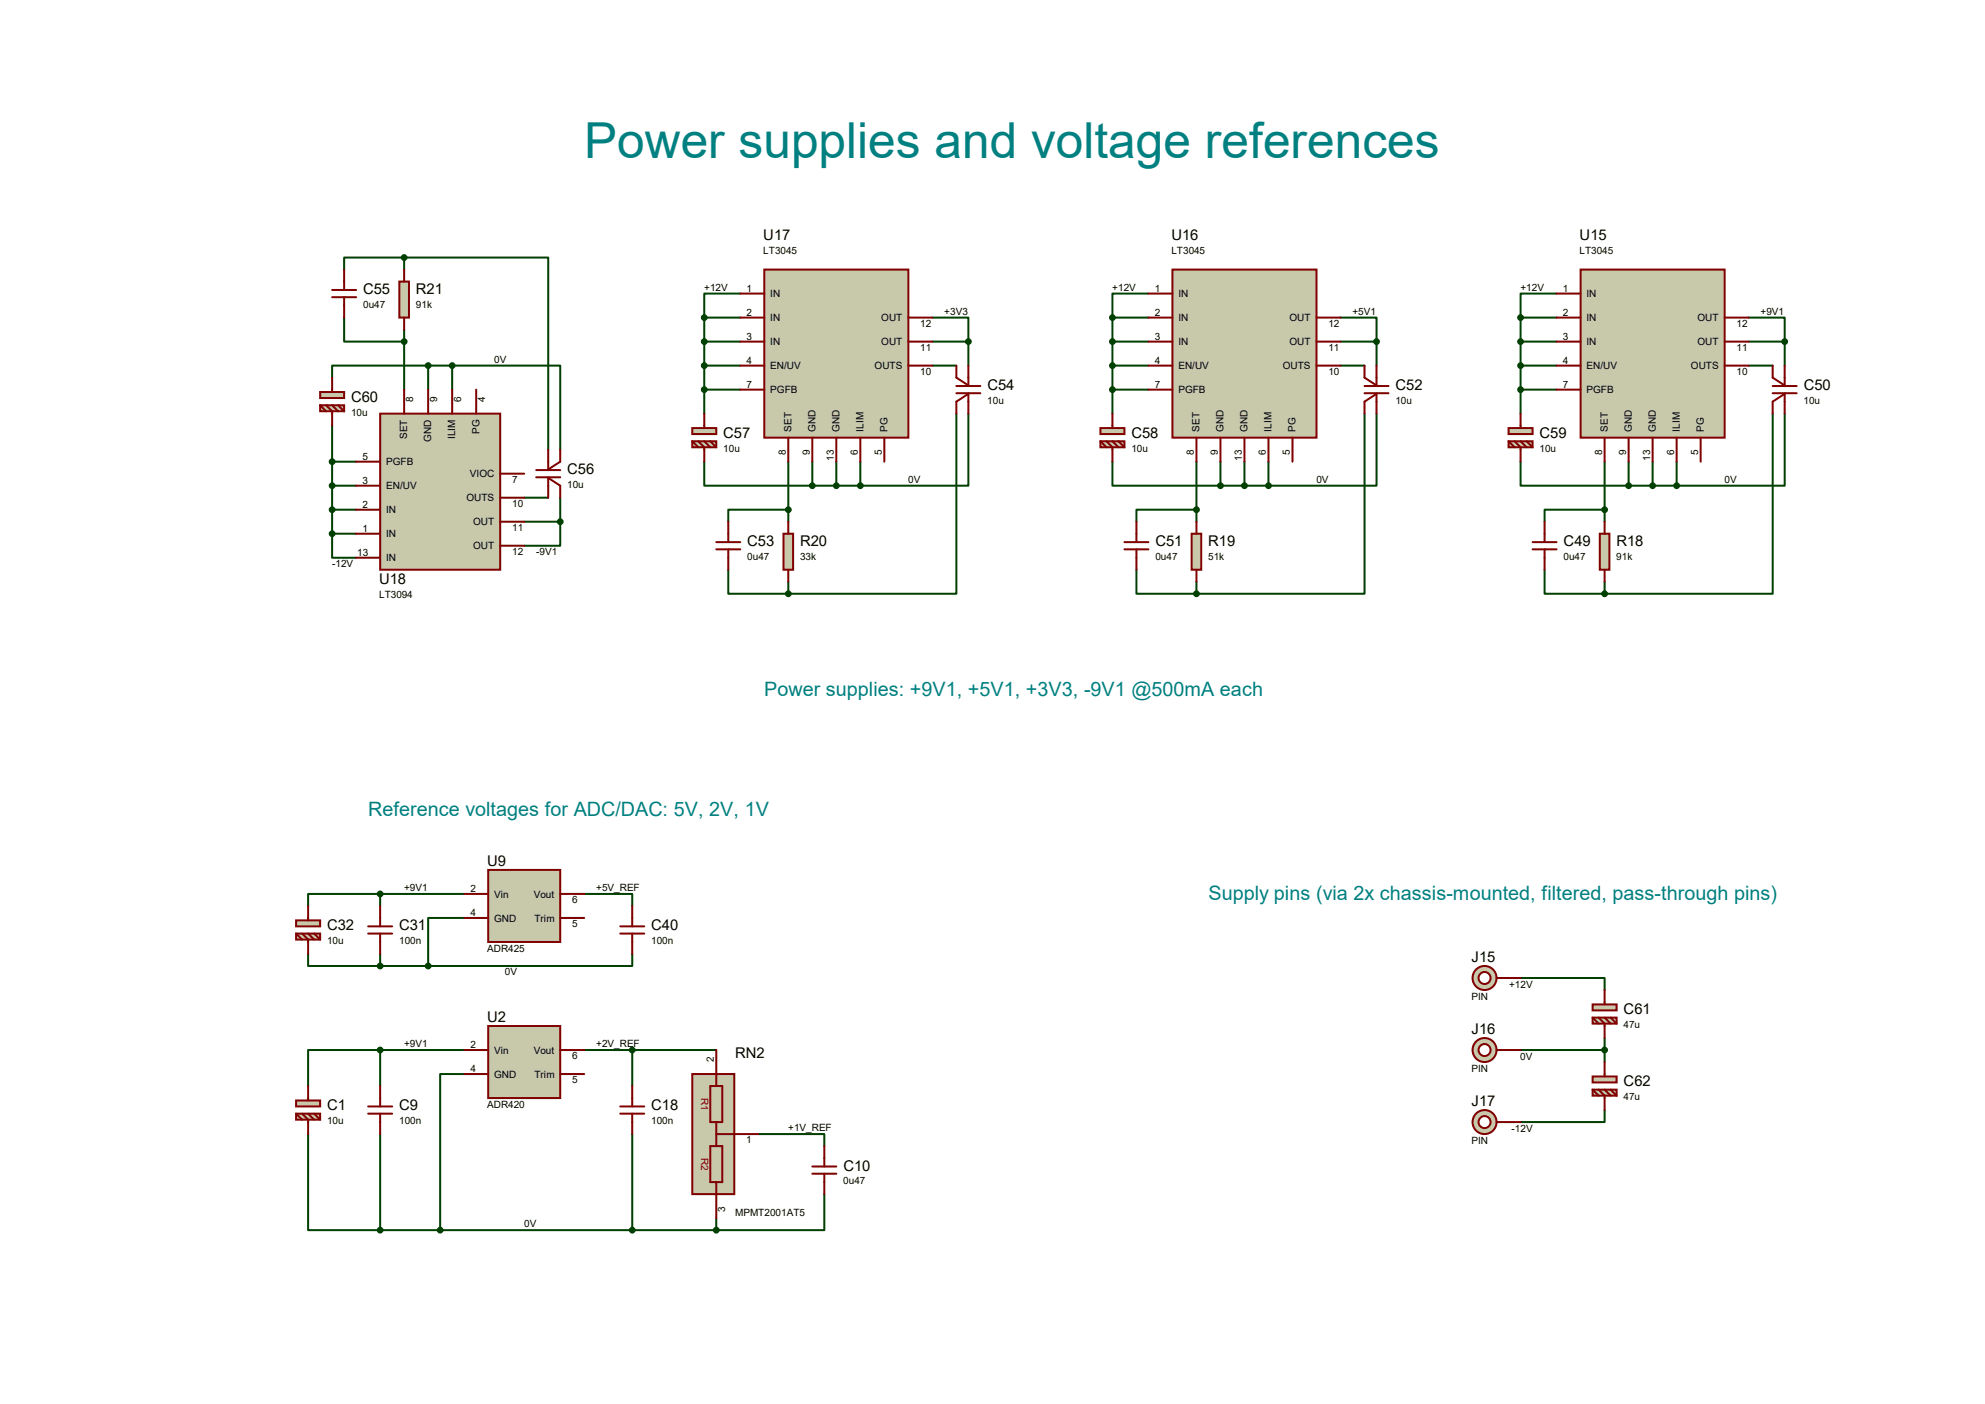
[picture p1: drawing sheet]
<svg xmlns="http://www.w3.org/2000/svg" width="420mm" height="297mm" viewBox="0 0 420 297" stroke-linecap="round" stroke-linejoin="round" font-family="sans-serif">
<g fill="none" stroke="#004000" stroke-width=".42">
<path d="M85.5 54.5h-12.7v2.5M85.5 54.5h30.5v40.6M85.5 54.5v2.5M72.8 67.2v5.1h12.7M85.5 69.7v12.7M90.6 77.3h-20.3v2.6M90.6 77.3h5.1M90.6 77.3v5.1M95.7 77.3h22.8v17.8M95.7 77.3v5.1M149 77.3h7.6M149 72.3h7.6"/>
<path d="M149 67.2v20.3M149 67.2h7.6M156.6 62.1h-7.6v5.1M197.3 67.2h7.6v5.1M197.3 77.3h5.1M197.3 72.3h7.6M204.9 72.3v5M235.4 77.3h7.6M235.4 72.3h7.6M235.4 67.2h7.6M235.4 67.2v20.3M243 62.1h-7.6v5.1"/>
<path d="M283.6 67.2h7.7v5.1M283.6 77.3h5.1M283.6 72.3h7.7M291.3 72.3v5M321.7 77.3h7.7M321.7 72.3h7.7M321.7 67.2h7.7M321.7 67.2v20.3M329.4 62.1h-7.7v5.1M370 67.2h7.6v5.1M370 77.3h5.1M370 72.3h7.6"/>
<path d="M377.6 72.3v5M70.3 90v22.9M70.3 97.7h5.1M149 97.7v5h22.9M149 82.4h7.6M166.8 97.7v12.7M171.9 97.7v5M177 97.7v5M182 97.7v5M202.4 87.5v38.1h-35.6M204.9 87.5v15.2h-22.9M235.4 97.7v5h22.8"/>
<path d="M235.4 82.4h7.6M253.2 97.7v12.7M258.2 97.7v5M263.3 97.7v5M268.4 97.7v5M288.7 87.5v38.1h-35.5M291.3 87.5v15.2h-22.9M321.7 97.7v5h22.9M321.7 82.4h7.7M339.5 97.7v12.7M344.6 97.7v5M349.7 97.7v5"/>
<path d="M354.8 97.7v5M375.1 87.5v38.1h-35.6M377.6 87.5v15.2h-22.8M70.3 112.9v5.1h5.1M70.3 102.7h5.1M70.3 112.9h5.1M70.3 107.8h5.1M110.9 105.3h5.1M110.9 110.4h7.6M118.5 110.4v5h-7.6M118.5 105.3v5.1M166.8 107.8h-12.7v2.6"/>
<path d="M171.9 102.7h10.1M253.2 107.8h-12.7v2.6M258.2 102.7h10.2M339.5 107.8h-12.7v2.6M344.6 102.7h10.2M154.1 120.5v5.1h12.7M166.8 123.1v2.5M240.5 120.5v5.1h12.7M253.2 123.1v2.5M326.8 120.5v5.1h12.7M339.5 123.1v2.5M80.4 189.1h-15.2v2.5"/>
<path d="M80.4 189.1v2.5M80.4 189.1h17.8M98.2 194.2h-7.6v10.1M123.6 189.1h10.2v2.5M65.2 201.8v2.5h15.2M80.4 201.8v2.5M80.4 204.3h10.2M133.8 201.8v2.5h-43.2M321.7 206.9h17.8v2.5M339.5 219.6v5.1M65.2 239.9v20.3h15.2M80.4 222.1h-15.2v7.6"/>
<path d="M80.4 222.1h17.8M80.4 222.1v7.6M80.4 239.9v20.3M98.2 227.2h-5.1v33M123.6 222.1h28M133.8 222.1v7.6M133.8 239.9v20.3M160.4 239.9h14v2.5M321.7 222.1h17.8M339.5 234.8v2.6h-17.8M151.6 257.7v2.5M174.4 252.6v7.6h-22.8"/>
<path d="M80.4 260.2h71.2"/>
</g>
<circle cx="314.1" cy="206.9" r="2.54" fill="#c8c8aa" stroke="#800000" stroke-width=".42"/>
<circle cx="314.1" cy="206.9" r="1.27" fill="#fff" stroke="#800000" stroke-width=".42"/>
<path d="M316.7 206.9h5" fill="none" stroke="#800000" stroke-width=".42"/>
<circle cx="314.1" cy="222.1" r="2.54" fill="#c8c8aa" stroke="#800000" stroke-width=".42"/>
<circle cx="314.1" cy="222.1" r="1.27" fill="#fff" stroke="#800000" stroke-width=".42"/>
<path d="M316.7 222.1h5" fill="none" stroke="#800000" stroke-width=".42"/>
<circle cx="314.1" cy="237.4" r="2.54" fill="#c8c8aa" stroke="#800000" stroke-width=".42"/>
<circle cx="314.1" cy="237.4" r="1.27" fill="#fff" stroke="#800000" stroke-width=".42"/>
<path d="M316.7 237.4h5" fill="none" stroke="#800000" stroke-width=".42"/>
<path d="M161.7 57h30.5v35.6h-30.5z" fill="#c8c8aa" stroke="#800000" stroke-width=".42"/>
<g fill="none" stroke="#800000" stroke-width=".42">
<path d="M156.6 72.3h5.1M156.6 77.3h5.1M156.6 67.2h5.1M156.6 62.1h5.1M192.2 72.3h5.1M192.2 77.3h5.1M192.2 67.2h5.1M156.6 82.4h5.1M166.8 92.6v5.1M171.9 92.6v5.1M177 92.6v5.1M182 92.6v5.1"/>
<path d="M187.1 92.6v5.1M151.6 116.2h5M151.6 114.7h5M154.1 110.4v4.3M154.1 116.2v4.3"/>
</g>
<path d="M165.8 112.9h2v7.6h-2z" fill="#c8c8aa" stroke="#800000" stroke-width=".42"/>
<path d="M202.4 77.3v2.6l2.5 1.6M204.9 77.3v4.4M202.4 83.2h5M202.4 81.7h5M204.9 83.2v4.3M204.9 83.3l-2.5 1.7v2.5M166.8 110.4v2.5M166.8 120.5v2.6" fill="none" stroke="#800000" stroke-width=".42"/>
<g fill="#004000" stroke="#004000" stroke-width=".42">
<circle cx="177" cy="102.7" r=".51"/>
<circle cx="166.8" cy="107.8" r=".51"/>
<circle cx="204.9" cy="72.3" r=".51"/>
<circle cx="166.8" cy="125.6" r=".51"/>
<circle cx="182" cy="102.7" r=".51"/>
</g>
<g fill="#c8c8aa" stroke="#800000" stroke-width=".42">
<path d="M146.5 90.6h5.1v1.2h-5.1z"/>
<path d="M146.5 93.3h5.1v1.3h-5.1z"/>
</g>
<path d="M146.5 93.3l1.2 1.3M147.7 93.3l1.3 1.3v3.1M149 87.5v3.1M149 93.3l1.3 1.3M150.3 93.3l1.3 1.3" fill="none" stroke="#800000" stroke-width=".42"/>
<g fill="#004000" stroke="#004000" stroke-width=".42">
<circle cx="149" cy="77.3" r=".51"/>
<circle cx="149" cy="72.3" r=".51"/>
<circle cx="149" cy="67.2" r=".51"/>
<circle cx="149" cy="82.4" r=".51"/>
<circle cx="171.9" cy="102.7" r=".51"/>
</g>
<path d="M248.1 57h30.5v35.6h-30.5z" fill="#c8c8aa" stroke="#800000" stroke-width=".42"/>
<g fill="none" stroke="#800000" stroke-width=".42">
<path d="M243 72.3h5.1M243 77.3h5.1M243 67.2h5.1M243 62.1h5.1M278.6 72.3h5M278.6 77.3h5M278.6 67.2h5M243 82.4h5.1M253.2 92.6v5.1M258.2 92.6v5.1M263.3 92.6v5.1M268.4 92.6v5.1"/>
<path d="M273.5 92.6v5.1M237.9 116.2h5.1M237.9 114.7h5.1M240.5 110.4v4.3M240.5 116.2v4.3"/>
</g>
<path d="M252.1 112.9h2.1v7.6h-2.1z" fill="#c8c8aa" stroke="#800000" stroke-width=".42"/>
<path d="M288.7 77.3v2.6l2.6 1.6M291.3 77.3v4.4M288.7 83.2h5.1M288.7 81.7h5.1M291.3 83.2v4.3M291.3 83.3l-2.6 1.7v2.5M253.2 110.4v2.5M253.2 120.5v2.6" fill="none" stroke="#800000" stroke-width=".42"/>
<g fill="#004000" stroke="#004000" stroke-width=".42">
<circle cx="263.3" cy="102.7" r=".51"/>
<circle cx="253.2" cy="107.8" r=".51"/>
<circle cx="291.3" cy="72.3" r=".51"/>
<circle cx="253.2" cy="125.6" r=".51"/>
<circle cx="268.4" cy="102.7" r=".51"/>
</g>
<g fill="#c8c8aa" stroke="#800000" stroke-width=".42">
<path d="M232.8 90.6h5.1v1.2h-5.1z"/>
<path d="M232.8 93.3h5.1v1.3h-5.1z"/>
</g>
<path d="M232.8 93.3l1.3 1.3M234.1 93.3l1.3 1.3v3.1M235.4 87.5v3.1M235.4 93.3l1.2 1.3M236.6 93.3l1.3 1.3" fill="none" stroke="#800000" stroke-width=".42"/>
<g fill="#004000" stroke="#004000" stroke-width=".42">
<circle cx="235.4" cy="77.3" r=".51"/>
<circle cx="235.4" cy="72.3" r=".51"/>
<circle cx="235.4" cy="67.2" r=".51"/>
<circle cx="235.4" cy="82.4" r=".51"/>
<circle cx="258.2" cy="102.7" r=".51"/>
</g>
<path d="M334.4 57h30.5v35.6h-30.5z" fill="#c8c8aa" stroke="#800000" stroke-width=".42"/>
<g fill="none" stroke="#800000" stroke-width=".42">
<path d="M329.4 72.3h5M329.4 77.3h5M329.4 67.2h5M329.4 62.1h5M364.9 72.3h5.1M364.9 77.3h5.1M364.9 67.2h5.1M329.4 82.4h5M339.5 92.6v5.1M344.6 92.6v5.1M349.7 92.6v5.1M354.8 92.6v5.1"/>
<path d="M359.8 92.6v5.1M324.3 116.2h5.1M324.3 114.7h5.1M326.8 110.4v4.3M326.8 116.2v4.3"/>
</g>
<path d="M338.5 112.9h2v7.6h-2z" fill="#c8c8aa" stroke="#800000" stroke-width=".42"/>
<path d="M375.1 77.3v2.6l2.5 1.6M377.6 77.3v4.4M375.1 83.2h5.1M375.1 81.7h5.1M377.6 83.2v4.3M377.6 83.3l-2.5 1.7v2.5M339.5 110.4v2.5M339.5 120.5v2.6" fill="none" stroke="#800000" stroke-width=".42"/>
<g fill="#004000" stroke="#004000" stroke-width=".42">
<circle cx="349.7" cy="102.7" r=".51"/>
<circle cx="339.5" cy="107.8" r=".51"/>
<circle cx="377.6" cy="72.3" r=".51"/>
<circle cx="339.5" cy="125.6" r=".51"/>
<circle cx="354.8" cy="102.7" r=".51"/>
</g>
<g fill="#c8c8aa" stroke="#800000" stroke-width=".42">
<path d="M319.2 90.6h5.1v1.2h-5.1z"/>
<path d="M319.2 93.3h5.1v1.3h-5.1z"/>
</g>
<path d="M319.2 93.3l1.3 1.3M320.5 93.3l1.2 1.3v3.1M321.7 87.5v3.1M321.7 93.3l1.3 1.3M323 93.3l1.3 1.3" fill="none" stroke="#800000" stroke-width=".42"/>
<g fill="#004000" stroke="#004000" stroke-width=".42">
<circle cx="321.7" cy="77.3" r=".51"/>
<circle cx="321.7" cy="72.3" r=".51"/>
<circle cx="321.7" cy="67.2" r=".51"/>
<circle cx="321.7" cy="82.4" r=".51"/>
<circle cx="344.6" cy="102.7" r=".51"/>
</g>
<path d="M80.4 87.5h25.4v33h-25.4z" fill="#c8c8aa" stroke="#800000" stroke-width=".42"/>
<g fill="none" stroke="#800000" stroke-width=".42">
<path d="M72.8 57v4.3M70.3 62.9h5.1M70.3 61.3h5.1M72.8 62.9v4.3M75.4 97.7h5M85.5 82.4v5.1M90.6 82.4v5.1M95.7 82.4v5.1M100.8 82.4v5.1M75.4 102.7h5M75.4 107.8h5M75.4 112.9h5"/>
<path d="M75.4 118h5M105.8 100.2h5.1M105.8 105.3h5.1M105.8 110.4h5.1M105.8 115.4h5.1"/>
</g>
<path d="M84.5 59.6h2v7.6h-2z" fill="#c8c8aa" stroke="#800000" stroke-width=".42"/>
<path d="M85.5 57v2.6M85.5 67.2v2.5M113.5 99.4h5M116 95.1v4.3M118.5 95.1v2.6l-2.5 1.6M113.5 101h5M116 101v4.3M116 101.1l2.5 1.6v2.6" fill="none" stroke="#800000" stroke-width=".42"/>
<g fill="#c8c8aa" stroke="#800000" stroke-width=".42">
<path d="M67.7 82.9h5.1v1.3h-5.1z"/>
<path d="M67.7 85.7h5.1v1.3h-5.1z"/>
</g>
<path d="M70.3 79.9v3M67.7 85.7l1.3 1.3M69 85.7l1.3 1.3v3M70.3 85.7l1.2 1.3M71.5 85.7l1.3 1.3" fill="none" stroke="#800000" stroke-width=".42"/>
<g fill="#004000" stroke="#004000" stroke-width=".42">
<circle cx="118.5" cy="110.4" r=".51"/>
<circle cx="85.5" cy="72.3" r=".51"/>
<circle cx="85.5" cy="54.5" r=".51"/>
<circle cx="90.6" cy="77.3" r=".51"/>
<circle cx="95.7" cy="77.3" r=".51"/>
<circle cx="70.3" cy="112.9" r=".51"/>
<circle cx="70.3" cy="107.8" r=".51"/>
<circle cx="70.3" cy="102.7" r=".51"/>
<circle cx="70.3" cy="97.7" r=".51"/>
</g>
<g fill="#c8c8aa" stroke="#800000" stroke-width=".42">
<path d="M337 212.5h5.1v1.2h-5.1z"/>
<path d="M337 215.3h5.1v1.2h-5.1z"/>
</g>
<path d="M337 215.3l1.2 1.2M338.2 215.3l1.3 1.2v3.1M339.5 209.4v3.1M339.5 215.3l1.3 1.2M340.8 215.3l1.3 1.2" fill="none" stroke="#800000" stroke-width=".42"/>
<g fill="#c8c8aa" stroke="#800000" stroke-width=".42">
<path d="M337 227.7h5.1v1.3h-5.1z"/>
<path d="M337 230.5h5.1v1.3h-5.1z"/>
</g>
<path d="M337 230.5l1.2 1.3M338.2 230.5l1.3 1.3v3M339.5 224.7v3M339.5 230.5l1.3 1.3M340.8 230.5l1.3 1.3" fill="none" stroke="#800000" stroke-width=".42"/>
<circle cx="339.5" cy="222.1" r=".51" fill="#004000" stroke="#004000" stroke-width=".42"/>
<path d="M103.3 217h15.2v15.3h-15.2z" fill="#c8c8aa" stroke="#800000" stroke-width=".42"/>
<path d="M98.2 222.1h5.1M98.2 227.2h5.1M118.5 222.1h5.1M118.5 227.2h5.1" fill="none" stroke="#800000" stroke-width=".42"/>
<circle cx="80.4" cy="222.1" r=".51" fill="#004000" stroke="#004000" stroke-width=".42"/>
<g fill="#c8c8aa" stroke="#800000" stroke-width=".42">
<path d="M62.7 232.8h5v1.3h-5z"/>
<path d="M62.7 235.6h5v1.3h-5z"/>
</g>
<path d="M62.7 235.6l1.2 1.3M63.9 235.6l1.3 1.3v3M65.2 229.7v3.1M65.2 235.6l1.3 1.3M66.5 235.6l1.2 1.3M77.9 235.6h5.1M77.9 234.1h5.1M80.4 229.7v4.4M80.4 235.6v4.3" fill="none" stroke="#800000" stroke-width=".42"/>
<path d="M103.3 184h15.2v15.3h-15.2z" fill="#c8c8aa" stroke="#800000" stroke-width=".42"/>
<path d="M98.2 189.1h5.1M98.2 194.2h5.1M118.5 189.1h5.1M118.5 194.2h5.1" fill="none" stroke="#800000" stroke-width=".42"/>
<g fill="#004000" stroke="#004000" stroke-width=".42">
<circle cx="90.6" cy="204.3" r=".51"/>
<circle cx="80.4" cy="204.3" r=".51"/>
<circle cx="80.4" cy="189.1" r=".51"/>
</g>
<g fill="#c8c8aa" stroke="#800000" stroke-width=".42">
<path d="M62.7 194.7h5v1.3h-5z"/>
<path d="M62.7 197.5h5v1.3h-5z"/>
</g>
<g fill="none" stroke="#800000" stroke-width=".42">
<path d="M62.7 197.5l1.2 1.3M63.9 197.5l1.3 1.3v3M65.2 191.6v3.1M65.2 197.5l1.3 1.3M66.5 197.5l1.2 1.3M77.9 197.5h5.1M77.9 196h5.1M80.4 191.6v4.4M80.4 197.5v4.3M131.2 197.5h5.1M131.2 196h5.1M133.8 191.6v4.4"/>
<path d="M133.8 197.5v4.3M131.2 235.6h5.1M131.2 234.1h5.1M133.8 229.7v4.4M133.8 235.6v4.3"/>
</g>
<path d="M146.5 227.2h8.9v25.4h-8.9z" fill="#c8c8aa" stroke="#800000" stroke-width=".42"/>
<path d="M150.3 229.7h2.5v7.7h-2.5zM151.6 222.1v7.6M151.6 237.4v5M151.6 239.9h8.8M150.3 242.4h2.5v7.7h-2.5zM151.6 250.1v7.6M171.9 248.3h5.1M171.9 246.8h5.1M174.4 242.4v4.4M174.4 248.3v4.3" fill="none" stroke="#800000" stroke-width=".42"/>
<g fill="#004000" stroke="#004000" stroke-width=".42">
<circle cx="133.8" cy="222.1" r=".51"/>
<circle cx="151.6" cy="260.2" r=".51"/>
<circle cx="80.4" cy="260.2" r=".51"/>
<circle cx="133.8" cy="260.2" r=".51"/>
<circle cx="93.1" cy="260.2" r=".51"/>
</g>
<text font-size="10.5" fill="#008080" x="123.6" y="33.5">Power supplies and voltage references</text>
<g font-size="4.2" fill="#008080">
<text x="161.7" y="147.2">Power supplies: +9V1, +5V1, +3V3, -9V1 @500mA each</text>
<text x="77.9" y="172.6">Reference voltages for ADC/DAC: 5V, 2V, 1V</text>
<text x="255.7" y="190.4">Supply pins (via 2x chassis-mounted, filtered, pass-through pins)</text>
</g>
<g font-size="3.1">
<text x="161.5" y="50.8">U17</text>
<text x="247.9" y="50.8">U16</text>
<text x="334.2" y="50.8">U15</text>
<text x="76.8" y="62.2">C55</text>
<text x="88" y="62.2">R21</text>
<text x="208.9" y="82.5">C54</text>
<text x="295.3" y="82.5">C52</text>
<text x="381.6" y="82.5">C50</text>
<text x="74.3" y="85">C60</text>
<text x="153" y="92.7">C57</text>
<text x="239.4" y="92.7">C58</text>
<text x="325.8" y="92.7">C59</text>
<text x="120" y="100.3">C56</text>
<text x="158.1" y="115.5">C53</text>
<text x="169.3" y="115.5">R20</text>
<text x="244.5" y="115.5">C51</text>
<text x="255.7" y="115.5">R19</text>
<text x="330.8" y="115.5">C49</text>
<text x="342" y="115.5">R18</text>
<text x="80.2" y="123.6">U18</text>
<text x="103.1" y="183.1">U9</text>
<text x="69.2" y="196.8">C32</text>
<text x="84.5" y="196.8">C31</text>
<text x="137.8" y="196.8">C40</text>
<text x="311.4" y="203.5">J15</text>
<text x="343.5" y="214.6">C61</text>
<text x="103.1" y="216.2">U2</text>
<text x="311.4" y="218.7">J16</text>
<text x="155.6" y="223.8">RN2</text>
<text x="311.4" y="233.9">J17</text>
<text x="343.5" y="229.8">C62</text>
<text x="69.2" y="234.9">C1</text>
<text x="84.5" y="234.9">C9</text>
<text x="137.8" y="234.9">C18</text>
<text x="178.4" y="247.6">C10</text>
</g>
<g font-size="2.1">
<text x="161.5" y="53.7">LT3045</text>
<text x="247.8" y="53.7">LT3045</text>
<text x="334.2" y="53.7">LT3045</text>
<text x="76.8" y="65.1">0u47</text>
<text x="88" y="65.1">91k</text>
<text x="149" y="61.5">+12V</text>
<text x="158" y="61.7">1</text>
<text x="163" y="62.9">IN</text>
<text x="235.4" y="61.5">+12V</text>
<text x="244.3" y="61.7">1</text>
<text x="249.3" y="62.9">IN</text>
<text x="321.7" y="61.5">+12V</text>
<text x="330.7" y="61.7">1</text>
<text x="335.7" y="62.9">IN</text>
<text x="158" y="71.9">3</text>
<text x="158" y="66.8">2</text>
<text x="163" y="67.9">IN</text>
<text x="186.5" y="67.9">OUT</text>
<text x="194.7" y="69.1">12</text>
<text x="199.8" y="66.6">+3V3</text>
<text x="244.3" y="71.9">3</text>
<text x="244.3" y="66.8">2</text>
<text x="249.3" y="67.9">IN</text>
<text x="272.8" y="67.9">OUT</text>
<text x="281.1" y="69.1">12</text>
<text x="286.2" y="66.6">+5V1</text>
<text x="330.7" y="71.9">3</text>
<text x="330.7" y="66.8">2</text>
<text x="335.7" y="67.9">IN</text>
<text x="359.2" y="67.9">OUT</text>
<text x="367.4" y="69.1">12</text>
<text x="372.5" y="66.6">+9V1</text>
<text x="104.6" y="76.8">0V</text>
<text x="158" y="77">4</text>
<text x="163" y="73">IN</text>
<text x="186.5" y="73">OUT</text>
<text x="194.7" y="74.2">11</text>
<text x="244.3" y="77">4</text>
<text x="249.3" y="73">IN</text>
<text x="272.8" y="73">OUT</text>
<text x="281.1" y="74.2">11</text>
<text x="330.7" y="77">4</text>
<text x="335.7" y="73">IN</text>
<text x="359.2" y="73">OUT</text>
<text x="367.4" y="74.2">11</text>
<text x="158" y="82">7</text>
<text x="163" y="78.1">EN/UV</text>
<text x="163" y="83.2">PGFB</text>
<text x="185.1" y="78.1">OUTS</text>
<text x="194.7" y="79.3">10</text>
<text x="244.3" y="82">7</text>
<text x="249.3" y="78.1">EN/UV</text>
<text x="249.3" y="83.2">PGFB</text>
<text x="271.4" y="78.1">OUTS</text>
<text x="281.1" y="79.3">10</text>
<text x="330.7" y="82">7</text>
<text x="335.7" y="78.1">EN/UV</text>
<text x="335.7" y="83.2">PGFB</text>
<text x="357.8" y="78.1">OUTS</text>
<text x="367.4" y="79.3">10</text>
<text x="74.3" y="88">10u</text>
<text x="87.4" y="85" transform="rotate(-90 87.4 85)">8</text>
<text x="92.5" y="85" transform="rotate(-90 92.5 85)">9</text>
<text x="97.6" y="85" transform="rotate(-90 97.6 85)">6</text>
<text x="102.6" y="85" transform="rotate(-90 102.6 85)">4</text>
<text x="208.9" y="85.4">10u</text>
<text x="295.3" y="85.4">10u</text>
<text x="381.6" y="85.4">10u</text>
<text x="86.2" y="92.9" transform="rotate(-90 86.2 92.9)">SET</text>
<text x="91.3" y="93.4" transform="rotate(-90 91.3 93.4)">GND</text>
<text x="96.3" y="92.9" transform="rotate(-90 96.3 92.9)">ILIM</text>
<text x="101.4" y="91.8" transform="rotate(-90 101.4 91.8)">PG</text>
<text x="153" y="95.6">10u</text>
<text x="167.5" y="91.3" transform="rotate(-90 167.5 91.3)">SET</text>
<text x="172.5" y="91.3" transform="rotate(-90 172.5 91.3)">GND</text>
<text x="177.6" y="91.3" transform="rotate(-90 177.6 91.3)">GND</text>
<text x="182.7" y="91.3" transform="rotate(-90 182.7 91.3)">ILIM</text>
<text x="187.8" y="91.3" transform="rotate(-90 187.8 91.3)">PG</text>
<text x="239.4" y="95.6">10u</text>
<text x="253.8" y="91.3" transform="rotate(-90 253.8 91.3)">SET</text>
<text x="258.9" y="91.3" transform="rotate(-90 258.9 91.3)">GND</text>
<text x="264" y="91.3" transform="rotate(-90 264 91.3)">GND</text>
<text x="269" y="91.3" transform="rotate(-90 269 91.3)">ILIM</text>
<text x="274.1" y="91.3" transform="rotate(-90 274.1 91.3)">PG</text>
<text x="325.7" y="95.6">10u</text>
<text x="340.2" y="91.3" transform="rotate(-90 340.2 91.3)">SET</text>
<text x="345.2" y="91.3" transform="rotate(-90 345.2 91.3)">GND</text>
<text x="350.3" y="91.3" transform="rotate(-90 350.3 91.3)">GND</text>
<text x="355.4" y="91.3" transform="rotate(-90 355.4 91.3)">ILIM</text>
<text x="360.5" y="91.3" transform="rotate(-90 360.5 91.3)">PG</text>
<text x="76.7" y="97.3">5</text>
<text x="81.7" y="98.4">PGFB</text>
<text x="99.4" y="101">VIOC</text>
<text x="166.3" y="96.3" transform="rotate(-90 166.3 96.3)">8</text>
<text x="171.4" y="96.3" transform="rotate(-90 171.4 96.3)">9</text>
<text x="176.4" y="97.5" transform="rotate(-90 176.4 97.5)">13</text>
<text x="181.5" y="96.3" transform="rotate(-90 181.5 96.3)">6</text>
<text x="186.6" y="96.3" transform="rotate(-90 186.6 96.3)">5</text>
<text x="252.6" y="96.3" transform="rotate(-90 252.6 96.3)">8</text>
<text x="257.7" y="96.3" transform="rotate(-90 257.7 96.3)">9</text>
<text x="262.8" y="97.5" transform="rotate(-90 262.8 97.5)">13</text>
<text x="267.9" y="96.3" transform="rotate(-90 267.9 96.3)">6</text>
<text x="272.9" y="96.3" transform="rotate(-90 272.9 96.3)">5</text>
<text x="339" y="96.3" transform="rotate(-90 339 96.3)">8</text>
<text x="344.1" y="96.3" transform="rotate(-90 344.1 96.3)">9</text>
<text x="349.1" y="97.5" transform="rotate(-90 349.1 97.5)">13</text>
<text x="354.2" y="96.3" transform="rotate(-90 354.2 96.3)">6</text>
<text x="359.3" y="96.3" transform="rotate(-90 359.3 96.3)">5</text>
<text x="76.7" y="102.4">3</text>
<text x="76.7" y="107.4">2</text>
<text x="81.7" y="103.5">EN/UV</text>
<text x="98.7" y="106">OUTS</text>
<text x="108.4" y="102.2">7</text>
<text x="108.4" y="107.2">10</text>
<text x="120" y="103.2">10u</text>
<text x="192.2" y="102.2">0V</text>
<text x="278.5" y="102.2">0V</text>
<text x="364.9" y="102.2">0V</text>
<text x="76.7" y="112.5">1</text>
<text x="81.7" y="108.6">IN</text>
<text x="81.7" y="113.7">IN</text>
<text x="100.1" y="111.1">OUT</text>
<text x="108.4" y="112.3">11</text>
<text x="70.3" y="119.9">-12V</text>
<text x="75.6" y="117.6">13</text>
<text x="81.7" y="118.7">IN</text>
<text x="100.1" y="116.2">OUT</text>
<text x="108.4" y="117.4">12</text>
<text x="113.4" y="117.4">-9V1</text>
<text x="158.1" y="118.4">0u47</text>
<text x="169.3" y="118.4">33k</text>
<text x="244.5" y="118.4">0u47</text>
<text x="255.6" y="118.4">51k</text>
<text x="330.8" y="118.4">0u47</text>
<text x="342" y="118.4">91k</text>
<text x="80.2" y="126.5">LT3094</text>
<text x="85.5" y="188.5">+9V1</text>
<text x="99.6" y="188.7">2</text>
<text x="104.6" y="189.9">Vin</text>
<text x="112.9" y="189.9">Vout</text>
<text x="121.1" y="191.1">6</text>
<text x="126.1" y="188.5">+5V_REF</text>
<text x="99.6" y="193.8">4</text>
<text x="104.6" y="194.9">GND</text>
<text x="113.1" y="194.9">Trim</text>
<text x="121.1" y="196.1">5</text>
<text x="69.2" y="199.7">10u</text>
<text x="84.4" y="199.7">100n</text>
<text x="103.1" y="201.4">ADR425</text>
<text x="137.8" y="199.7">100n</text>
<text x="106.8" y="206.3">0V</text>
<text x="319.3" y="209">+12V</text>
<text x="311.3" y="211.6">PIN</text>
<text x="85.5" y="221.5">+9V1</text>
<text x="99.6" y="221.7">2</text>
<text x="126.1" y="221.5">+2V_REF</text>
<text x="343.5" y="217.5">47u</text>
<text x="99.6" y="226.8">4</text>
<text x="104.6" y="222.9">Vin</text>
<text x="104.6" y="228">GND</text>
<text x="112.9" y="222.9">Vout</text>
<text x="113.1" y="228">Trim</text>
<text x="121.1" y="224.1">6</text>
<text x="151" y="224.7" transform="rotate(-90 151 224.7)">2</text>
<text x="311.3" y="226.8">PIN</text>
<text x="321.7" y="224.3">0V</text>
<text x="121.1" y="229.2">5</text>
<text x="343.5" y="232.7">47u</text>
<text x="69.2" y="237.8">10u</text>
<text x="84.4" y="237.8">100n</text>
<text x="103.1" y="234.4">ADR420</text>
<text x="137.8" y="237.8">100n</text>
<text x="166.8" y="239.3">+1V_REF</text>
<text x="319.8" y="239.5">-12V</text>
<text x="157.9" y="241.9">1</text>
<text x="311.3" y="242.1">PIN</text>
<text x="178.4" y="250.5">0u47</text>
<text x="153.4" y="256.3" transform="rotate(-90 153.4 256.3)">3</text>
<text x="155.6" y="257.3">MPMT2001AT5</text>
<text x="110.9" y="259.6">0V</text>
</g>
<g font-size="2.1" fill="#800000">
<text x="148.4" y="232.3" transform="rotate(90 148.4 232.3)">R1</text>
<text x="148.4" y="245" transform="rotate(90 148.4 245)">R2</text>
</g>
</svg>
